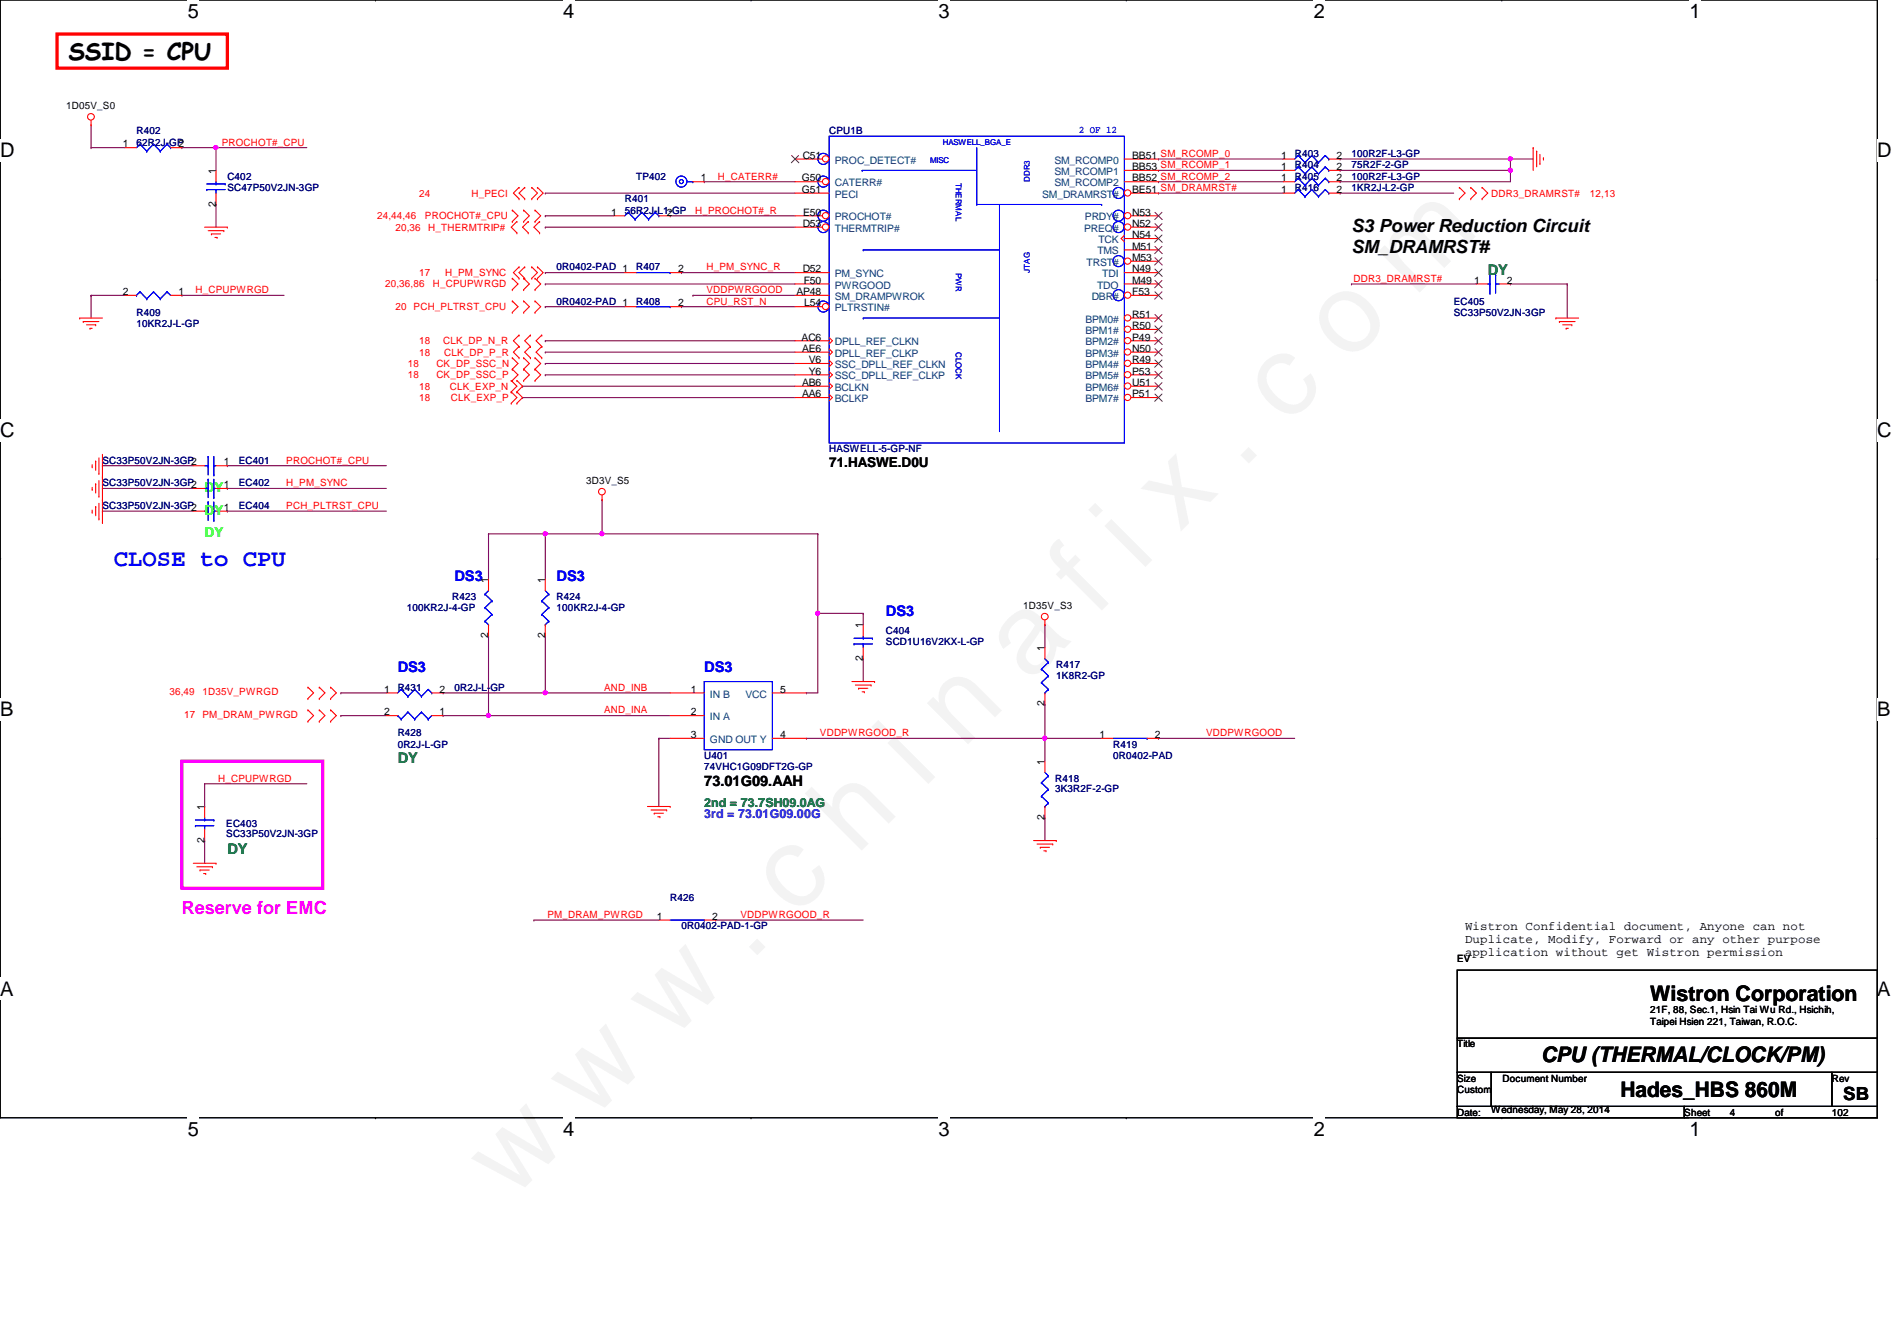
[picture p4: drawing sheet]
<svg xmlns="http://www.w3.org/2000/svg" width="297mm" height="210mm" viewBox="0 0 297 210" stroke-linecap="round" stroke-linejoin="round" font-family="sans-serif">
<path d="M0 0h294v175h-294z" fill="none" stroke="#000" stroke-width=".17"/>
<g fill="#fff">
<path d="M29.4 0h1.8v3.5h-1.8z"/>
<path d="M29.4 175h1.8v3.4h-1.8z"/>
</g>
<path d="M58.8 0h.1M58.8 175h.1" fill="none" stroke="#000" stroke-width=".17"/>
<path d="M88.2 0h1.7v3.5h-1.7z" fill="#fff"/>
<path d="M117.6 0h.1" fill="none" stroke="#000" stroke-width=".17"/>
<path d="M147 0h1.7v3.5h-1.7z" fill="#fff"/>
<path d="M176.4 0h.1" fill="none" stroke="#000" stroke-width=".17"/>
<path d="M205.7 0h1.8v3.5h-1.8z" fill="#fff"/>
<path d="M235.2 0h.1" fill="none" stroke="#000" stroke-width=".17"/>
<g fill="#fff">
<path d="M264.5 0h1.8v3.5h-1.8z"/>
<path d="M264.5 175h1.8v3.4h-1.8z"/>
<path d="M0 21.8h2.3v3.5h-2.3z"/>
<path d="M294 21.8h2.2v3.5h-2.2z"/>
<path d="M0 65.6h2.3v3.4h-2.3z"/>
<path d="M294 65.6h2.2v3.4h-2.2z"/>
</g>
<path d="M0 43.7h.1M294 43.7h.1" fill="none" stroke="#000" stroke-width=".17"/>
<g fill="#fff">
<path d="M0 109.3h2.1v3.5h-2.1z"/>
<path d="M294 109.3h2v3.5h-2z"/>
</g>
<path d="M0 87.5h.1M294 87.5h.1" fill="none" stroke="#000" stroke-width=".17"/>
<path d="M0 87.5h.1M294 87.5h.1" fill="none" stroke="#000" stroke-width=".16"/>
<g fill="#fff">
<path d="M0 153h2.1v3.5h-2.1z"/>
<path d="M294 153h2v3.5h-2z"/>
</g>
<path d="M0 131.2h.1M294 131.2h.1" fill="none" stroke="#000" stroke-width=".17"/>
<g fill="none" stroke="#800040" stroke-width=".17">
<path d="M28.5 23.1h.1M28.5 23.1h19.5M33.8 23.1h.1M33.8 32h.1M33.8 23.1v3.6M33.8 32v3.6M85.4 35.6h39.1M85.4 30.2h39.1M236.5 24.9h3.6M85.4 44.4h39.1M85.4 56.9h39.1M85.4 58.7h39.1"/>
<path d="M85.4 55.1h39.1M85.4 53.3h39.1M236.5 44.4h8.9M35.6 72.9h.1M35.6 72.9h24.9M81.8 62.2h42.7M81.8 60.5h42.7"/>
</g>
<circle cx="33.8" cy="23.1" r=".32" fill="#f0f"/>
<circle cx="33.8" cy="23.1" r=".32" fill="none" stroke="#f0f" stroke-width=".17"/>
<g fill="none" stroke="#800040" stroke-width=".17">
<path d="M14.3 19.6h.1M14.3 19.6v3.5M14.3 23.1h.1M14.3 23.1h5.3M14.3 46.2h.1M14.3 46.2v3.6M14.3 46.2h5.3M28.5 46.2h.1M28.5 46.2h16M245.4 44.4h.1M245.4 44.4v5.4M16 76.5h.1"/>
<path d="M16 72.9h.1M16 76.5h14.3M16 72.9h14.3M35.6 76.5h.1M35.6 76.5h24.9M16 80h.1M16 80h14.3M35.6 80h.1M35.6 80h24.9M94.3 83.6h33.8M53.4 112h.1M53.4 108.5h.1"/>
<path d="M53.4 112h7.1M53.4 108.5h7.1M76.5 112h28.4M126.3 115.6h37.3M32 122.7h.1M32 126.2h.1M32 131.6h.1M32 122.7h16M32 122.7v3.5M32 131.6v3.5"/>
</g>
<g fill="none" stroke="#f00" stroke-width=".17">
<path d="M14.3 19.6h.1M14.3 18.8v.8M19.6 23.1h1.8M26.7 23.1h1.8M32 35.6h3.6M32.6 36.1h2.4M33.1 36.6h.1M33.1 36.6h1.4M33.7 37.2h.3M33.8 26.7v1.7M33.8 30.2v1.8M34 37.2h.1"/>
<path d="M35 36.1h.1M35.6 35.6h.1M240.1 23.1h.1M240.1 23.1v3.6M240.6 23.7h.1M240.6 23.7v2.4M241.1 25.6h.1M241.1 24.2v1.4M241.7 24.7h.1M241.7 24.7v.4M12.5 49.8h.1M12.5 49.8h3.5"/>
<path d="M13 50.3h.1M13 50.3h2.5M13.5 50.8h1.5M14.1 51.4h.1M14.1 51.4h.3M15 50.8h.1M19.6 46.2h1.8M26.7 46.2h1.8M243.6 49.8h.1M243.6 49.8h3.6M244.2 50.3h.1M244.2 50.3h2.4"/>
<path d="M244.7 50.8h1.4M245.2 51.4h.1M245.2 51.4h.4M246.1 50.8h.1M14.4 76.6h.1M14.4 73.1h.1M14.4 72.7v.4M14.4 76.3v.3M14.4 79.8v.4M15 75.7h.1M15 72.2h.1M15 79.3h.1"/>
<path d="M15 72.2v1.4M15 75.7v1.5M15 79.3v1.4M15.5 77.7h.1M15.5 74.1h.1M15.5 71.7v2.4M15.5 75.2v2.5M15.5 78.8v2.4M16 78.2h.1M16 74.7h.1M16 71.1v10.7M30.3 72.9h1.7"/>
<path d="M30.3 76.5h1.7M33.8 72.9h1.8M33.8 76.5h1.8M14.4 80.2h.1M15.5 81.2h.1M16 81.8h.1M30.3 80h1.7M33.8 80h1.8M48.2 112.9h.1M48.2 111.1h.1M48.2 109.3h.1M48.2 107.6h.1"/>
<path d="M48.2 111.1l.9 .9-.9 .9M48.2 107.6l.9 .9-.9 .8M50 111.1h.1M50 112.9h.1M50 107.6h.1M50 109.3h.1M50 111.1l.9 .9-.9 .9M50 107.6l.9 .9-.9 .8M51.8 112.9h.1M51.8 111.1h.1M51.8 109.3h.1M51.8 107.6h.1"/>
<path d="M51.8 107.6l.9 .9-.9 .8M51.8 111.1l.9 .9-.9 .9M60.5 112h1.8M60.5 108.5h1.8M30.3 135.1h3.5M30.8 135.7h2.5M31.3 136.2h.1M31.3 136.2h1.5M31.9 136.7h.3M32 126.2v1.8M32 129.8v1.8M32.2 136.7h.1"/>
<path d="M33.3 135.7h.1M33.8 135.1h.1"/>
<circle cx="14.2" cy="18.3" r=".52"/>
</g>
<path d="M228.2 151.8h65.8v10.7h-65.8zM228.2 162.5h65.8v5.4h-65.8zM228.2 173.2h35.5v1.8h-35.5zM233.5 167.9h53.3v5.3h-53.3zM263.7 173.2h30.3v1.8h-30.3zM286.8 167.9h7.2v5.3h-7.2z" fill="none" stroke="#000" stroke-width=".17"/>
<path d="M8.9 5.3h26.7v5.4h-26.7z" fill="none" stroke="#f00" stroke-width=".51"/>
<path d="M28.5 119.1h22v19.9h-22z" fill="none" stroke="#f0f" stroke-width=".51"/>
<g fill="none" stroke="#00f" stroke-width=".17">
<path d="M21.9 22.6h.1M21.9 22.6l-.5 .5M21.9 22.6l1.1 1.1M23 23.7h.1M24 22.6h.1M24 22.6l-1 1.1M24 22.6l1.1 1.1M25.1 23.7h.1M26.2 22.6h.1M26.2 22.6l-1.1 1.1M26.2 22.6l.5 .5M26.7 23.1h.1"/>
<path d="M32.4 29.7h.1M32.4 28.8h2.9M32.4 29.7h2.9M33.8 28.8h.1M33.8 29.7h.1M33.8 28.4v.4M33.8 29.7v.5M35.3 28.8h.1M129.8 21.3h46.3v48h-46.3zM21.4 46.2h.1M21.9 45.7h.1M21.9 45.7l1.1 1.1"/>
<path d="M21.9 45.7l-.5 .5M23 46.8h.1M24 45.7h.1M24 45.7l1.1 1.1M24 45.7l-1 1.1M25.1 46.8h.1M26.2 45.7h.1M26.2 45.7l.5 .5M26.2 45.7l-1.1 1.1M32 72.9h.6M32 76.5h.6M32.6 78.6h.1"/>
<path d="M32.6 72.9h.1M32.6 71.5h.1M32.6 76.5h.1M32.6 75h.1M32.6 71.5v2.8M32.6 75v2.9M32.6 78.6v2.8M33.5 72.9h.1M33.5 74.3h.1M33.5 76.5h.1M33.5 77.9h.1M33.5 71.5v2.8"/>
<path d="M33.5 75v2.9M33.5 78.6v2.8M33.5 72.9h.3M33.5 76.5h.3M32 80h.6M32.6 80h.1M33.5 80h.1M33.5 81.4h.1M33.5 80h.3M62.3 112h.1M62.3 112l.5 .6M62.8 112.6h.1"/>
<path d="M62.8 107.9h.1M62.8 107.9l-.5 .6M62.8 107.9l1.1 1.1M63.9 111.5h.1M63.9 109h.1M63.9 111.5l1 1.1M63.9 111.5l-1.1 1.1M64.9 112.6h.1M64.9 107.9h.1M64.9 107.9l-1 1.1M64.9 107.9l1.1 1.1M66 111.5h.1"/>
<path d="M66 109h.1M66 111.5l1.1 1.1M66 111.5l-1.1 1.1M67.1 112.6h.1M67.1 107.9h.1M67.1 107.9l-1.1 1.1M67.1 107.9l.5 .6M67.6 112l-.5 .6M30.6 129.2h.1M30.6 128.4h2.9M30.6 129.2h2.9M32 128.4h.1"/>
<path d="M32 129.2h.1M32 128v.4M32 129.2v.6M33.5 128.4h.1"/>
<circle cx="128.9" cy="24.9" r=".87"/>
</g>
<path d="M152.9 23.1v8.9M156.5 32v35.6" fill="none" stroke="#00f" stroke-width=".16"/>
<circle cx="33.8" cy="23.1" r=".32" fill="#f0f"/>
<circle cx="33.8" cy="23.1" r=".32" fill="none" stroke="#f0f" stroke-width=".17"/>
<text font-size="17.6" fill="#f0f" x="80.1" y="188" transform="rotate(-45 80.1 188)">w w w . c h i n a f i x . c o m</text>
<text font-size="3.7" x="10.7" y="9.4">SSID = CPU</text>
<text font-size="3.7" fill="#00f" x="17.8" y="88.5">CLOSE to CPU</text>
<g font-size="3.3">
<text x="258.4" y="156.8">Wistron Corporation</text>
<text x="241.3" y="166.3">CPU (THERMAL/CLOCK/PM)</text>
<text x="253.7" y="171.7">Hades_HBS 860M</text>
</g>
<g font-size="3.1">
<text x="29.4" y="2.8">5</text>
<text x="88.2" y="2.8">4</text>
<text x="147" y="2.8">3</text>
<text x="205.7" y="2.8">2</text>
<text x="264.5" y="2.8">1</text>
<text x="0" y="24.6">D</text>
<text x="294" y="24.6">D</text>
<text x="0" y="68.4">C</text>
<text x="294" y="68.4">C</text>
<text x="0" y="112.1">B</text>
<text x="294" y="112.1">B</text>
<text x="0" y="155.8">A</text>
<text x="294" y="155.8">A</text>
<text x="29.4" y="177.8">5</text>
<text x="88.2" y="177.8">4</text>
<text x="147" y="177.8">3</text>
<text x="205.7" y="177.8">2</text>
<text x="264.5" y="177.8">1</text>
</g>
<g font-size="2.8">
<text x="211.6" y="36.4">S3 Power Reduction Circuit</text>
<text x="211.6" y="39.7">SM_DRAMRST#</text>
<text x="288.6" y="172.3">SB</text>
</g>
<text font-size="2.8" fill="#f0f" x="28.5" y="143.1">Reserve for EMC</text>
<g font-size="2.3" fill="#008000">
<text x="233" y="43">DY</text>
<text x="62.3" y="119.5">DY</text>
<text x="35.6" y="133.7">DY</text>
</g>
<g font-size="2.3" fill="#00f">
<text x="71.2" y="91">DS3</text>
<text x="87.2" y="91">DS3</text>
<text x="138.7" y="96.4">DS3</text>
<text x="62.3" y="105.2">DS3</text>
<text x="110.3" y="105.2">DS3</text>
</g>
<text font-size="2.3" x="110.3" y="123">73.01G09.AAH</text>
<g font-size="2.1" fill="#0f0">
<text x="32" y="77">DY</text>
<text x="32" y="80.6">DY</text>
<text x="32" y="84.1">DY</text>
</g>
<text font-size="2.1" x="129.8" y="73.1">71.HASWE.D0U</text>
<text font-size="1.9" fill="#008000" x="110.3" y="126.3">2nd = 73.7SH09.0AG</text>
<text font-size="1.9" fill="#8000ff" x="110.3" y="128.1">3rd = 73.01G09.00G</text>
<g font-size="1.9">
<text x="229.4" y="145.5">Wistron Confidential document, Anyone can not</text>
<text x="229.4" y="147.6">Duplicate, Modify, Forward or any other purpose</text>
<text x="229.4" y="149.7">application without get Wistron permission</text>
</g>
<g font-size="1.6">
<text x="10.4" y="17.1">1D05V_S0</text>
<text x="19.3" y="23.1">1</text>
<text x="27.9" y="23.1">2</text>
<text x="33.8" y="27.2" transform="rotate(-90 33.8 27.2)">1</text>
<text x="109.7" y="28.4">1</text>
<text x="125.6" y="28.4">G50</text>
<text x="125.7" y="24.8">C51</text>
<text x="177.3" y="24.8">BB51 SM_RCOMP_0</text>
<text x="177.3" y="26.6">BB53 SM_RCOMP_1</text>
<text x="177.3" y="28.4">BB52 SM_RCOMP_2</text>
<text x="200.6" y="24.8">1</text>
<text x="200.6" y="26.6">1</text>
<text x="200.6" y="28.4">1</text>
<text x="209.3" y="24.8">2</text>
<text x="209.3" y="26.6">2</text>
<text x="209.3" y="28.4">2</text>
<text x="33.8" y="32.3" transform="rotate(-90 33.8 32.3)">2</text>
<text x="95.7" y="33.7">1</text>
<text x="104.4" y="33.7">2</text>
<text x="125.6" y="30.2">G51</text>
<text x="125.7" y="35.5">D53</text>
<text x="125.8" y="33.7">E50</text>
<text x="177.3" y="30.2">BE51 SM_DRAMRST#</text>
<text x="177.3" y="35.5">N52</text>
<text x="177.3" y="33.7">N53</text>
<text x="200.6" y="30.2">1</text>
<text x="209.3" y="30.2">2</text>
<text x="177.3" y="40.9">M53</text>
<text x="177.3" y="39.1">M51</text>
<text x="177.3" y="37.3">N54</text>
<text x="19.3" y="46.2">2</text>
<text x="27.9" y="46.2">1</text>
<text x="106.2" y="42.6">2</text>
<text x="106.2" y="48">2</text>
<text x="124.7" y="46.2">AP48</text>
<text x="125.7" y="42.6">D52</text>
<text x="125.9" y="44.4">F50</text>
<text x="125.9" y="48">L54</text>
<text x="177.3" y="46.2">F53</text>
<text x="177.3" y="44.4">M49</text>
<text x="177.3" y="42.6">N49</text>
<text x="230.8" y="44.4">1</text>
<text x="236" y="44.4">2</text>
<text x="125.5" y="53.3">AC6</text>
<text x="177.3" y="53.3">P49</text>
<text x="177.3" y="51.5">R50</text>
<text x="177.3" y="49.7">R51</text>
<text x="125.6" y="55.1">AE6</text>
<text x="126.7" y="58.6">Y6</text>
<text x="126.7" y="56.9">V6</text>
<text x="177.3" y="58.6">P53</text>
<text x="177.3" y="55.1">N50</text>
<text x="177.3" y="56.9">R49</text>
<text x="125.6" y="62.2">AA6</text>
<text x="125.6" y="60.4">AB6</text>
<text x="177.3" y="62.2">P51</text>
<text x="177.3" y="60.4">U51</text>
<text x="35" y="72.9">1</text>
<text x="35" y="76.4">1</text>
<text x="91.8" y="75.8">3D3V_S5</text>
<text x="35" y="80">1</text>
<text x="76.5" y="91.2" transform="rotate(-90 76.5 91.2)">1</text>
<text x="85.3" y="91.2" transform="rotate(-90 85.3 91.2)">1</text>
<text x="160.2" y="95.3">1D35V_S3</text>
<text x="76.5" y="99.9" transform="rotate(-90 76.5 99.9)">2</text>
<text x="85.3" y="99.9" transform="rotate(-90 85.3 99.9)">2</text>
<text x="135.1" y="98.3" transform="rotate(-90 135.1 98.3)">1</text>
<text x="163.6" y="101.9" transform="rotate(-90 163.6 101.9)">1</text>
<text x="135.1" y="103.5" transform="rotate(-90 135.1 103.5)">2</text>
<text x="60.2" y="112">2</text>
<text x="60.2" y="108.4">1</text>
<text x="68.8" y="112">1</text>
<text x="68.8" y="108.4">2</text>
<text x="108.2" y="108.4">1</text>
<text x="108.2" y="112">2</text>
<text x="122.2" y="108.4">5</text>
<text x="163.6" y="110.6" transform="rotate(-90 163.6 110.6)">2</text>
<text x="108.2" y="115.5">3</text>
<text x="122.2" y="115.5">4</text>
<text x="163.6" y="119.7" transform="rotate(-90 163.6 119.7)">1</text>
<text x="172.2" y="115.5">1</text>
<text x="180.8" y="115.5">2</text>
<text x="32" y="131.9" transform="rotate(-90 32 131.9)">2</text>
<text x="32" y="126.8" transform="rotate(-90 32 126.8)">1</text>
<text x="163.6" y="128.4" transform="rotate(-90 163.6 128.4)">2</text>
<text x="102.8" y="144">1</text>
<text x="111.5" y="144">2</text>
<text x="228.2" y="150.6">EV</text>
<text x="258.4" y="158.6">21F, 88, Sec.1, Hsin Tai Wu Rd., Hsichih,</text>
<text x="258.4" y="160.4">Taipei Hsien 221, Taiwan, R.O.C.</text>
<text x="228.2" y="164">Title</text>
<text x="228.2" y="169.3">Size</text>
<text x="228.2" y="171.1">Custom</text>
<text x="235.3" y="169.3">Document Number</text>
<text x="286.8" y="169.3">Rev</text>
<text x="228.2" y="174.6">Date:</text>
<text x="233.5" y="174.2">Wednesday, May 28, 2014</text>
<text x="263.7" y="174.6">Sheet</text>
<text x="270.8" y="174.6">4</text>
<text x="278" y="174.6">of</text>
<text x="286.8" y="174.6">102</text>
</g>
<g font-size="1.6" fill="#000080">
<text x="21.4" y="21">R402</text>
<text x="21.4" y="22.8">62R2J-GP</text>
<text x="129.8" y="21">CPU1B</text>
<text x="35.6" y="28.1">C402</text>
<text x="35.6" y="29.9">SC47P50V2JN-3GP</text>
<text x="99.6" y="28.1">TP402</text>
<text x="202.7" y="29.9">R416</text>
<text x="202.7" y="24.6">R403</text>
<text x="202.7" y="26.3">R404</text>
<text x="202.7" y="28.1">R405</text>
<text x="211.6" y="29.9">1KR2J-L2-GP</text>
<text x="211.6" y="24.6">100R2F-L3-GP</text>
<text x="211.6" y="26.3">75R2F-2-GP</text>
<text x="211.6" y="28.1">100R2F-L3-GP</text>
<text x="97.8" y="31.7">R401</text>
<text x="97.8" y="33.4">56R2J-L1-GP</text>
<text x="87.2" y="42.3">0R0402-PAD 1</text>
<text x="87.2" y="47.7">0R0402-PAD 1</text>
<text x="99.6" y="42.3">R407</text>
<text x="99.6" y="47.7">R408</text>
<text x="227.6" y="47.7">EC405</text>
<text x="21.4" y="49.4">R409</text>
<text x="21.4" y="51.2">10KR2J-L-GP</text>
<text x="227.6" y="49.4">SC33P50V2JN-3GP</text>
<text x="129.8" y="70.8">HASWELL-5-GP-NF</text>
<text x="16" y="72.6">SC33P50V2JN-3GP2</text>
<text x="16" y="76.1">SC33P50V2JN-3GP2</text>
<text x="37.4" y="72.6">EC401</text>
<text x="37.4" y="76.1">EC402</text>
<text x="16" y="79.7">SC33P50V2JN-3GP2</text>
<text x="37.4" y="79.7">EC404</text>
<text x="63.7" y="95.7">100KR2J-4-GP</text>
<text x="70.8" y="93.9">R423</text>
<text x="87.2" y="93.9">R424</text>
<text x="87.2" y="95.7">100KR2J-4-GP</text>
<text x="138.7" y="99.2">C404</text>
<text x="138.7" y="101">SCD1U16V2KX-L-GP</text>
<text x="165.4" y="104.6">R417</text>
<text x="165.4" y="106.3">1K8R2-GP</text>
<text x="62.3" y="108.1">R431</text>
<text x="71.2" y="108.1">0R2J-L-GP</text>
<text x="62.3" y="115.2">R428</text>
<text x="62.3" y="117">0R2J-L-GP</text>
<text x="110.3" y="118.8">U401</text>
<text x="174.3" y="117">R419</text>
<text x="174.3" y="118.8">0R0402-PAD</text>
<text x="110.3" y="120.6">74VHC1G09DFT2G-GP</text>
<text x="165.2" y="122.3">R418</text>
<text x="165.2" y="124">3K3R2F-2-GP</text>
<text x="35.4" y="129.5">EC403</text>
<text x="35.4" y="131.1">SC33P50V2JN-3GP</text>
<text x="104.9" y="141">R426</text>
<text x="106.7" y="145.5">0R0402-PAD-1-GP</text>
</g>
<g font-size="1.6" fill="#f00">
<text x="34.7" y="22.8">PROCHOT#_CPU</text>
<text x="112.4" y="28.1">H_CATERR#</text>
<text x="59.1" y="34.3">24,44,46</text>
<text x="65.7" y="30.8">24</text>
<text x="66.5" y="34.3">PROCHOT#_CPU</text>
<text x="73.8" y="30.8">H_PECI</text>
<text x="108.8" y="33.4">H_PROCHOT#_R</text>
<text x="233.5" y="30.8">DDR3_DRAMRST#</text>
<text x="249" y="30.8">12,13</text>
<text x="61.9" y="36.1">20,36</text>
<text x="67.1" y="36.1">H_THERMTRIP#</text>
<text x="30.6" y="45.9">H_CPUPWRGD</text>
<text x="60.3" y="45">20,36,86</text>
<text x="65.7" y="43.2">17</text>
<text x="67.8" y="45">H_CPUPWRGD</text>
<text x="69.7" y="43.2">H_PM_SYNC</text>
<text x="110.6" y="47.7">CPU_RST_N</text>
<text x="110.6" y="45.9">VDDPWRGOOD</text>
<text x="110.6" y="42.3">H_PM_SYNC_R</text>
<text x="212" y="44.1">DDR3_DRAMRST#</text>
<text x="61.9" y="48.6">20 PCH_PLTRST_CPU</text>
<text x="65.7" y="53.9">18</text>
<text x="69.4" y="53.9">CLK_DP_N_R</text>
<text x="63.9" y="57.4">18</text>
<text x="63.9" y="59.2">18</text>
<text x="65.7" y="55.7">18</text>
<text x="68.3" y="57.4">CK_DP_SSC_N</text>
<text x="68.3" y="59.2">CK_DP_SSC_P</text>
<text x="69.6" y="55.7">CLK_DP_P_R</text>
<text x="65.7" y="62.8">18</text>
<text x="65.7" y="61">18</text>
<text x="70.4" y="61">CLK_EXP_N</text>
<text x="70.6" y="62.8">CLK_EXP_P</text>
<text x="44.8" y="72.6">PROCHOT#_CPU</text>
<text x="44.8" y="76.1">H_PM_SYNC</text>
<text x="44.8" y="79.7">PCH_PLTRST_CPU</text>
<text x="26.5" y="108.8">36,49</text>
<text x="28.8" y="112.4">17</text>
<text x="31.7" y="112.4">PM_DRAM_PWRGD</text>
<text x="31.7" y="108.8">1D35V_PWRGD</text>
<text x="94.6" y="108.1">AND_INB</text>
<text x="94.6" y="111.7">AND_INA</text>
<text x="128.4" y="115.2">VDDPWRGOOD_R</text>
<text x="188.8" y="115.2">VDDPWRGOOD</text>
<text x="34.2" y="122.3">H_CPUPWRGD</text>
<text x="85.7" y="143.7">PM_DRAM_PWRGD</text>
<text x="115.9" y="143.7">VDDPWRGOOD_R</text>
</g>
<text font-size="1.6" fill="#00f" x="168.9" y="20.8">2 OF 12</text>
<g font-size="1.6" fill="#004080">
<text x="130.7" y="25.6">PROC_DETECT#</text>
<text x="130.7" y="29.2">CATERR#</text>
<text x="165.1" y="25.6">SM_RCOMP0</text>
<text x="165.1" y="27.4">SM_RCOMP1</text>
<text x="165.1" y="29.2">SM_RCOMP2</text>
<text x="130.7" y="34.5">PROCHOT#</text>
<text x="130.7" y="30.9">PECI</text>
<text x="163.2" y="30.9">SM_DRAMRST#</text>
<text x="169.9" y="34.5">PRDY#</text>
<text x="130.7" y="36.3">THERMTRIP#</text>
<text x="169.8" y="36.3">PREQ#</text>
<text x="170.1" y="41.6">TRST#</text>
<text x="171.8" y="39.8">TMS</text>
<text x="172" y="38.1">TCK</text>
<text x="130.7" y="43.4">PM_SYNC</text>
<text x="130.7" y="46.9">SM_DRAMPWROK</text>
<text x="130.7" y="45.2">PWRGOOD</text>
<text x="170.9" y="46.9">DBR#</text>
<text x="171.8" y="45.2">TDO</text>
<text x="172.6" y="43.4">TDI</text>
<text x="130.7" y="48.7">PLTRSTIN#</text>
<text x="170" y="52.3">BPM1#</text>
<text x="170" y="50.5">BPM0#</text>
<text x="130.7" y="55.8">DPLL_REF_CLKP</text>
<text x="130.7" y="54.1">DPLL_REF_CLKN</text>
<text x="130.7" y="59.4">SSC_DPLL_REF_CLKP</text>
<text x="130.7" y="57.6">SSC_DPLL_REF_CLKN</text>
<text x="170" y="59.4">BPM5#</text>
<text x="170" y="55.8">BPM3#</text>
<text x="170" y="57.6">BPM4#</text>
<text x="170" y="54.1">BPM2#</text>
<text x="130.7" y="62.9">BCLKP</text>
<text x="130.7" y="61.2">BCLKN</text>
<text x="170" y="62.9">BPM7#</text>
<text x="170" y="61.2">BPM6#</text>
<text x="111.2" y="109.2">IN B</text>
<text x="111.2" y="112.7">IN A</text>
<text x="116.7" y="109.2">VCC</text>
<text x="111.2" y="116.3">GND OUT Y</text>
</g>
<g font-size="1.3" fill="#00f">
<text x="147.6" y="22.6">HASWELL_BGA_E</text>
<text x="145.7" y="25.5">MISC</text>
<text x="149.6" y="28.6" transform="rotate(90 149.6 28.6)">THERMAL</text>
<text x="161.2" y="28.4" transform="rotate(-90 161.2 28.4)">DDR3</text>
<text x="149.6" y="42.7" transform="rotate(90 149.6 42.7)">PWR</text>
<text x="161.2" y="42.7" transform="rotate(-90 161.2 42.7)">JTAG</text>
<text x="149.6" y="55.1" transform="rotate(90 149.6 55.1)">CLOCK</text>
</g>
</svg>
